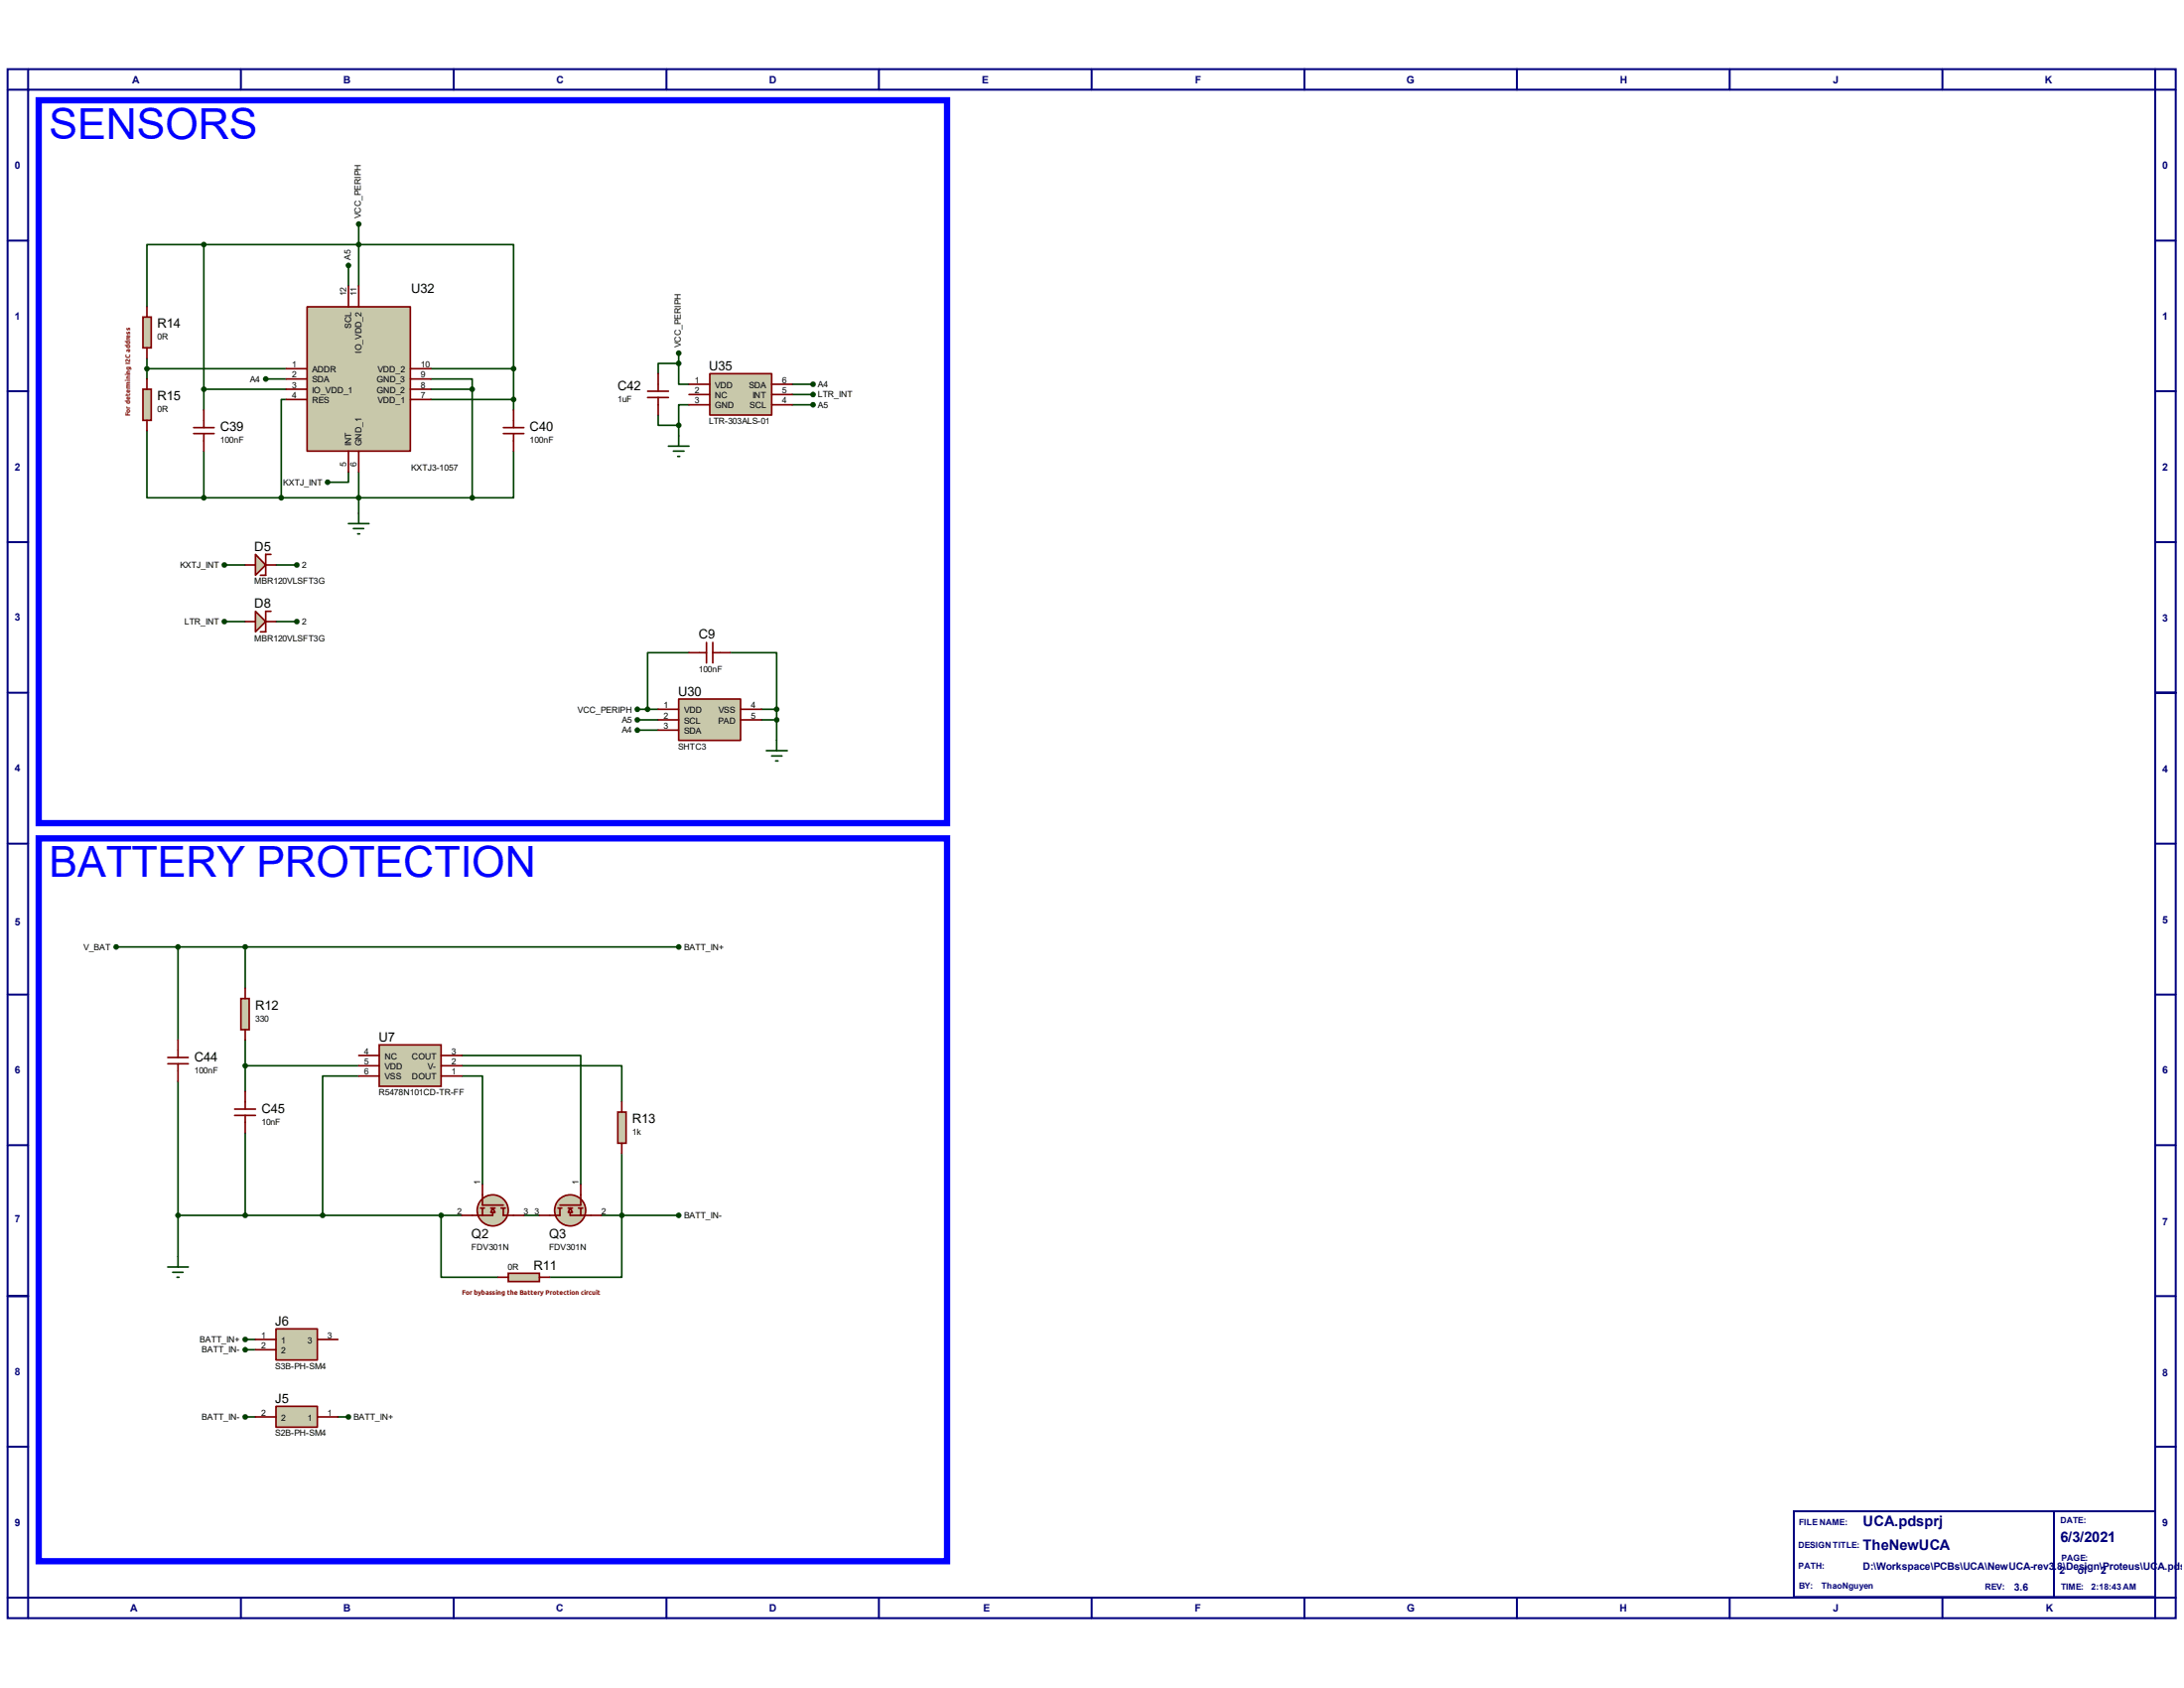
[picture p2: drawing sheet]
<svg xmlns="http://www.w3.org/2000/svg" width="279mm" height="216mm" viewBox="0 0 279 216" stroke-linecap="round" stroke-linejoin="round" font-family="sans-serif">
<path d="M1 8.8h277.3v198.2h-277.3zM3.6 11.5h272.1v192.8h-272.1z" fill="none" stroke="#000080" stroke-width=".25"/>
<path d="M229.5 193.3h46.2v11h-46.2z" fill="#fff" stroke="#000080" stroke-width=".25"/>
<g fill="none" stroke="#000080" stroke-width=".25">
<path d="M3.6 8.8v2.7h-2.6M30.8 8.8v2.7M58 8.8v2.7M85.3 8.8v2.7M112.4 8.8v2.7M139.7 8.8v2.7M166.9 8.8v2.7M194.1 8.8v2.7M221.3 8.8v2.7M248.5 8.8v2.7M275.7 8.8v2.7h2.6M1 30.8h2.6"/>
<path d="M275.7 30.8h2.6M1 50h2.6M275.7 50h2.6M1 69.3h2.6M275.7 69.3h2.6M1 88.6h2.6M275.7 88.6h2.6M1 107.9h2.6M275.7 107.9h2.6M1 127.2h2.6M275.7 127.2h2.6M1 146.5h2.6"/>
<path d="M275.7 146.5h2.6M1 165.8h2.6M275.7 165.8h2.6M1 185h2.6M262.8 193.3v11M275.7 185h2.6M1 204.3h2.6v2.7M30.8 204.3v2.7M58 204.3v2.7M85.3 204.3v2.7M112.4 204.3v2.7M139.7 204.3v2.7"/>
<path d="M166.9 204.3v2.7M194.1 204.3v2.7M221.3 204.3v2.7M248.5 204.3v2.7M278.3 204.3h-2.6v2.7"/>
</g>
<g fill="none" stroke="#004000" stroke-width=".21">
<path d="M26.1 31.3h-7.3v7.9M26.1 31.3h39.6v15.9M26.1 31.3v21.2M44.6 34v2.6M45.9 28.7v7.9M18.8 55.1v8.6h7.3M18.8 47.2h17.8M18.8 45.8v2.7M26.1 49.8h10.5M26.1 57.7v6M34 48.5h2.6M36.6 51.1h-.6v12.6"/>
<path d="M55.1 48.5h5.3v1.3M55.1 51.1h10.6M55.1 49.8h5.3M55.1 47.2h10.6M60.4 49.8v13.9M65.7 57.7v6h-5.3M65.7 47.2v5.3M84.2 53.1v1.3h2.6M86.8 46.5v2.6h1.3M86.8 46.5h-2.6v1.3M86.8 45.2v1.3M86.8 54.4v1.4"/>
<path d="M88.1 51.8h-1.3v2.6M101.3 49.1h2.7M101.3 50.5h2.7M101.3 51.8h2.7M26.1 63.7h34.3M28.7 72.3h2.7M28.7 79.5h2.7M35.3 72.3h2.7M35.3 79.5h2.7M44.6 60.4v1.3h-2.7M45.9 60.4v5.3M81.5 92.1h2.7"/>
<path d="M81.5 93.4h2.7M81.5 90.7h2.7M88.1 83.5h-5.3v7.2M93.4 83.5h6v7.2M97.4 92.1h2M97.4 90.7h2M99.4 90.7v4M14.9 121.1h71.9M22.8 121.1v11.9M22.8 138.3v22.4M31.4 121.1v5.3M31.4 133v6.6"/>
<path d="M31.4 136.3h14.5M45.9 137.6h-4.6v17.8M59.1 137.6h2.6v13.9M59.1 135h15.2v16.5M59.1 136.3h20.4v4.6M22.8 155.4h36.3M31.4 144.9v10.5M56.4 155.4v8h7.3M67 155.4h2M76.9 155.4h9.9M79.5 147.5v15.9h-9.2M31.4 171.3h1.3"/>
<path d="M31.4 172.6h1.3M31.4 181.2h1.3M43.2 181.2h1.4"/>
</g>
<path d="M39.3 39.2h13.2v18.5h-13.2z" fill="#c8c8aa" stroke="#800000" stroke-width=".21"/>
<g fill="none" stroke="#800000" stroke-width=".21">
<path d="M44.6 36.6v2.6M45.9 36.6v2.6M24.8 55.5h2.6M24.8 54.7h2.6M26.1 52.5v2.2M26.1 55.5v2.2M36.6 47.2h2.7M36.6 48.5h2.7M36.6 49.8h2.7M36.6 51.1h2.7M44.6 57.7v2.7M45.9 57.7v2.7"/>
<path d="M52.5 47.2h2.6M52.5 48.5h2.6M52.5 49.8h2.6M52.5 51.1h2.6M64.4 55.5h2.6M64.4 54.7h2.6M65.7 52.5v2.2M65.7 55.5v2.2"/>
</g>
<path d="M44.6 67h2.6M45.2 67.6h1.3M45.8 68.3h.2M45.9 65.7v1.3" fill="none" stroke="#004000" stroke-width=".21"/>
<g fill="#004000" stroke="#004000" stroke-width=".21">
<circle cx="45.9" cy="63.7" r=".25"/>
<circle cx="65.7" cy="51.1" r=".25"/>
<circle cx="60.4" cy="63.7" r=".25"/>
<circle cx="60.4" cy="49.8" r=".25"/>
<circle cx="26.1" cy="49.8" r=".25"/>
<circle cx="44.6" cy="34" r=".25"/>
<circle cx="34" cy="48.5" r=".25"/>
<circle cx="36" cy="63.7" r=".25"/>
<circle cx="41.9" cy="61.7" r=".25"/>
</g>
<path d="M90.8 47.8h7.9v5.3h-7.9z" fill="#c8c8aa" stroke="#800000" stroke-width=".21"/>
<path d="M82.8 50.8h2.7M82.8 50h2.7M84.2 47.8v2.2M84.2 50.8v2.3M88.1 49.1h2.7M88.1 50.5h2.7M88.1 51.8h2.7M98.7 49.1h2.6M98.7 50.5h2.6M98.7 51.8h2.6" fill="none" stroke="#800000" stroke-width=".21"/>
<g fill="#004000" stroke="#004000" stroke-width=".21">
<circle cx="104" cy="49.1" r=".25"/>
<circle cx="104" cy="50.5" r=".25"/>
<circle cx="104" cy="51.8" r=".25"/>
<circle cx="86.8" cy="45.2" r=".25"/>
<circle cx="86.8" cy="46.5" r=".25"/>
<circle cx="86.8" cy="54.4" r=".25"/>
</g>
<path d="M85.5 57.1h2.6M86.1 57.7h1.4M86.7 58.4h.3M86.8 55.8v1.3" fill="none" stroke="#004000" stroke-width=".21"/>
<path d="M5 12.8h116.2v92.5h-116.2z" fill="none" stroke="#00f" stroke-width=".8"/>
<path d="M32.7 70.9l1.3 1.4-1.3 1.3z" fill="#c8c8aa" stroke="#800000" stroke-width=".21"/>
<path d="M31.4 72.3h1.3M34 72.3h1.3M34.7 70.9h-.7v2.7h-.7" fill="none" stroke="#800000" stroke-width=".21"/>
<path d="M32.7 78.2l1.3 1.3-1.3 1.3z" fill="#c8c8aa" stroke="#800000" stroke-width=".21"/>
<path d="M31.4 79.5h1.3M34 79.5h1.3M34.7 78.2h-.7v2.6h-.7" fill="none" stroke="#800000" stroke-width=".21"/>
<g fill="#004000" stroke="#004000" stroke-width=".21">
<circle cx="28.7" cy="72.3" r=".25"/>
<circle cx="28.7" cy="79.5" r=".25"/>
<circle cx="38" cy="79.5" r=".25"/>
<circle cx="38" cy="72.3" r=".25"/>
</g>
<path d="M5 107.2h116.2v92.5h-116.2z" fill="none" stroke="#00f" stroke-width=".8"/>
<path d="M48.5 133.6h7.9v5.3h-7.9z" fill="#c8c8aa" stroke="#800000" stroke-width=".21"/>
<path d="M45.9 137.6h2.6M45.9 136.3h2.6M45.9 135h2.6M56.4 137.6h2.7M56.4 136.3h2.7M56.4 135h2.7" fill="none" stroke="#800000" stroke-width=".21"/>
<circle cx="63" cy="154.8" r="1.99" fill="#c8c8aa" stroke="#800000" stroke-width=".21"/>
<path d="M61.5 154.5h.5M61.7 152.8v1.3h2.7M61.7 154.5v.9M62.8 154.5h.5M63 154.5v.9h-2.6M64.1 154.5h.5M64.4 154.5v.9h1.3" fill="none" stroke="#800000" stroke-width=".21"/>
<path d="M63 154.5l.3 .6h-.5z" fill="#c8c8aa" stroke="#800000" stroke-width=".21"/>
<path d="M59.1 155.4h1.3M61.7 151.5v1.3M65.7 155.4h1.3" fill="none" stroke="#800000" stroke-width=".21"/>
<circle cx="72.9" cy="154.8" r="1.99" fill="#c8c8aa" stroke="#800000" stroke-width=".21"/>
<path d="M71.4 154.5h.5M71.6 154.5v.9h-1.3M72.7 154.5h.5M72.9 154.5v.9h2.7M74 154.5h.5M74.3 152.8v1.3h-2.7M74.3 154.5v.9" fill="none" stroke="#800000" stroke-width=".21"/>
<path d="M72.9 154.5l.3 .6h-.5z" fill="#c8c8aa" stroke="#800000" stroke-width=".21"/>
<path d="M21.5 136.1h2.6M21.5 135.3h2.6M22.8 133v2.3M22.8 136.1v2.2M31.4 139.6v2.3M30 142.7h2.7M30 141.9h2.7M31.4 142.7v2.2M69 155.4h1.3M74.3 151.5v1.3M75.6 155.4h1.3" fill="none" stroke="#800000" stroke-width=".21"/>
<path d="M65 162.9h4v1h-4z" fill="#c8c8aa" stroke="#800000" stroke-width=".21"/>
<path d="M63.7 163.4h1.3M69 163.4h1.3" fill="none" stroke="#800000" stroke-width=".21"/>
<path d="M30.8 127.7h1.1v4h-1.1z" fill="#c8c8aa" stroke="#800000" stroke-width=".21"/>
<path d="M31.4 126.4v1.3M31.4 131.7v1.3" fill="none" stroke="#800000" stroke-width=".21"/>
<g fill="#004000" stroke="#004000" stroke-width=".21">
<circle cx="86.8" cy="155.4" r=".25"/>
<circle cx="56.4" cy="155.4" r=".25"/>
<circle cx="79.5" cy="155.4" r=".25"/>
<circle cx="41.3" cy="155.4" r=".25"/>
</g>
<path d="M21.5 162.1h2.6M22.1 162.7h1.3M22.6 163.4h.3M22.8 160.7v1.4" fill="none" stroke="#004000" stroke-width=".21"/>
<path d="M79 142.2h1.1v4h-1.1z" fill="#c8c8aa" stroke="#800000" stroke-width=".21"/>
<path d="M79.5 140.9v1.3M79.5 146.2v1.3" fill="none" stroke="#800000" stroke-width=".21"/>
<g fill="#004000" stroke="#004000" stroke-width=".21">
<circle cx="22.8" cy="155.4" r=".25"/>
<circle cx="31.4" cy="155.4" r=".25"/>
<circle cx="31.4" cy="136.3" r=".25"/>
<circle cx="14.9" cy="121.1" r=".25"/>
<circle cx="22.8" cy="121.1" r=".25"/>
<circle cx="86.8" cy="121.1" r=".25"/>
<circle cx="31.4" cy="121.1" r=".25"/>
</g>
<path d="M35.3 170h5.3v3.9h-5.3z" fill="#c8c8aa" stroke="#800000" stroke-width=".21"/>
<path d="M32.7 171.3h2.6M32.7 172.6h2.6M40.6 171.3h2.6" fill="none" stroke="#800000" stroke-width=".21"/>
<path d="M35.3 179.9h5.3v2.6h-5.3z" fill="#c8c8aa" stroke="#800000" stroke-width=".21"/>
<path d="M88.1 83.5h2.3M90.4 82.2v2.6M91.2 82.2v2.6M91.2 83.5h2.2M32.7 181.2h2.6M40.6 181.2h2.6" fill="none" stroke="#800000" stroke-width=".21"/>
<g fill="#004000" stroke="#004000" stroke-width=".21">
<circle cx="44.6" cy="181.2" r=".25"/>
<circle cx="31.4" cy="171.3" r=".25"/>
<circle cx="31.4" cy="172.6" r=".25"/>
<circle cx="31.4" cy="181.2" r=".25"/>
</g>
<path d="M18.3 40.6h1v3.9h-1z" fill="#c8c8aa" stroke="#800000" stroke-width=".21"/>
<path d="M18.8 39.2v1.4M18.8 44.5v1.3" fill="none" stroke="#800000" stroke-width=".21"/>
<path d="M18.3 49.8h1v4h-1z" fill="#c8c8aa" stroke="#800000" stroke-width=".21"/>
<path d="M18.8 48.5v1.3M18.8 53.8v1.3" fill="none" stroke="#800000" stroke-width=".21"/>
<g fill="#004000" stroke="#004000" stroke-width=".21">
<circle cx="26.1" cy="31.3" r=".25"/>
<circle cx="26.1" cy="63.7" r=".25"/>
<circle cx="18.8" cy="47.2" r=".25"/>
<circle cx="45.9" cy="28.7" r=".25"/>
<circle cx="45.9" cy="31.3" r=".25"/>
<circle cx="65.7" cy="47.2" r=".25"/>
</g>
<path d="M86.8 89.4h7.9v5.3h-7.9z" fill="#c8c8aa" stroke="#800000" stroke-width=".21"/>
<path d="M84.2 90.7h2.6M84.2 92.1h2.6M84.2 93.4h2.6M94.7 90.7h2.7M94.7 92.1h2.7" fill="none" stroke="#800000" stroke-width=".21"/>
<path d="M98 96h2.7M98.7 96.7h1.3M99.2 97.3h.3M99.4 94.7v1.3" fill="none" stroke="#004000" stroke-width=".21"/>
<g fill="#004000" stroke="#004000" stroke-width=".21">
<circle cx="99.4" cy="92.1" r=".25"/>
<circle cx="81.5" cy="90.7" r=".25"/>
<circle cx="81.5" cy="92.1" r=".25"/>
<circle cx="81.5" cy="93.4" r=".25"/>
<circle cx="99.4" cy="90.7" r=".25"/>
<circle cx="82.8" cy="90.7" r=".25"/>
</g>
<g font-size="5.5" fill="#00f">
<text x="6.3" y="17.8">SENSORS</text>
<text x="6.3" y="112.2">BATTERY PROTECTION</text>
</g>
<g font-size="1.9" fill="#000080">
<text x="238.3" y="195.2">UCA.pdsprj</text>
<text x="263.6" y="197.3">6/3/2021</text>
<text x="238.3" y="198.2">TheNewUCA</text>
</g>
<g font-size="1.7">
<text x="20.1" y="41.9">R14</text>
<text x="52.6" y="37.5">U32</text>
<text x="90.7" y="47.4">U35</text>
<text x="20.1" y="51.2">R15</text>
<text x="79" y="49.9">C42</text>
<text x="28.2" y="55.1">C39</text>
<text x="67.8" y="55.1">C40</text>
<text x="32.6" y="70.5">D5</text>
<text x="32.6" y="77.8">D8</text>
<text x="89.4" y="81.7">C9</text>
<text x="86.7" y="89">U30</text>
<text x="32.6" y="129.1">R12</text>
<text x="24.8" y="135.7">C44</text>
<text x="48.4" y="133.2">U7</text>
<text x="33.4" y="142.3">C45</text>
<text x="80.9" y="143.6">R13</text>
<text x="60.3" y="158.4">Q2</text>
<text x="70.2" y="158.4">Q3</text>
<text x="68.2" y="162.4">R11</text>
<text x="35.2" y="169.5">J6</text>
<text x="35.2" y="179.5">J5</text>
</g>
<g font-size="1.3" fill="#000080">
<text x="16.9" y="10.7">A</text>
<text x="43.9" y="10.7">B</text>
<text x="71.2" y="10.7">C</text>
<text x="98.4" y="10.7">D</text>
<text x="125.6" y="10.7">E</text>
<text x="152.9" y="10.7">F</text>
<text x="180" y="10.7">G</text>
<text x="207.2" y="10.7">H</text>
<text x="234.5" y="10.7">J</text>
<text x="261.6" y="10.7">K</text>
<text x="1.9" y="21.6">0</text>
<text x="276.6" y="21.6">0</text>
<text x="1.9" y="40.9">1</text>
<text x="276.6" y="40.9">1</text>
<text x="1.9" y="60.2">2</text>
<text x="276.6" y="60.2">2</text>
<text x="1.9" y="79.4">3</text>
<text x="276.6" y="79.5">3</text>
<text x="1.9" y="98.6">4</text>
<text x="276.6" y="98.8">4</text>
<text x="1.9" y="118.3">5</text>
<text x="276.6" y="118.1">5</text>
<text x="1.9" y="137.3">6</text>
<text x="276.6" y="137.3">6</text>
<text x="1.9" y="156.4">7</text>
<text x="276.6" y="156.8">7</text>
<text x="1.9" y="175.9">8</text>
<text x="276.6" y="176">8</text>
<text x="1.9" y="195.2">9</text>
<text x="276.6" y="195.2">9</text>
<text x="238.3" y="200.8">D:\Workspace\PCBs\UCA\NewUCA-rev3.8\Design\Proteus\UCA.pdsp</text>
<text x="257.6" y="203.5">3.6</text>
<text x="263.4" y="201.3">2</text>
<text x="265.8" y="201.3">of</text>
<text x="268.7" y="201.3">2</text>
<text x="16.6" y="206.2">A</text>
<text x="43.9" y="206.2">B</text>
<text x="71.2" y="206.2">C</text>
<text x="98.4" y="206.2">D</text>
<text x="125.8" y="206.2">E</text>
<text x="152.9" y="206.2">F</text>
<text x="180" y="206.2">G</text>
<text x="207.2" y="206.2">H</text>
<text x="234.5" y="206.2">J</text>
<text x="261.7" y="206.2">K</text>
</g>
<g font-size="1.1">
<text x="46.2" y="28" transform="rotate(-90 46.2 28)">VCC_PERIPH</text>
<text x="44.9" y="33.3" transform="rotate(-90 44.9 33.3)">A5</text>
<text x="44.3" y="37.9" transform="rotate(-90 44.3 37.9)">12</text>
<text x="45" y="42" transform="rotate(-90 45 42)">SCL</text>
<text x="45.6" y="37.9" transform="rotate(-90 45.6 37.9)">11</text>
<text x="20.1" y="43.5">0R</text>
<text x="37.4" y="47">1</text>
<text x="39.9" y="47.6">ADDR</text>
<text x="46.3" y="45.2" transform="rotate(-90 46.3 45.2)">IO_VDD_2</text>
<text x="48.3" y="47.6">VDD_2</text>
<text x="53.8" y="47">10</text>
<text x="87.1" y="44.5" transform="rotate(-90 87.1 44.5)">VCC_PERIPH</text>
<text x="20.1" y="52.7">0R</text>
<text x="32" y="48.9">A4</text>
<text x="37.4" y="48.3">2</text>
<text x="37.4" y="49.6">3</text>
<text x="37.4" y="50.9">4</text>
<text x="39.9" y="48.9">SDA</text>
<text x="39.9" y="50.2">IO_VDD_1</text>
<text x="39.9" y="51.6">RES</text>
<text x="48.2" y="50.2">GND_2</text>
<text x="48.2" y="48.9">GND_3</text>
<text x="48.3" y="51.6">VDD_1</text>
<text x="53.8" y="50.9">7</text>
<text x="53.8" y="49.6">8</text>
<text x="53.8" y="48.3">9</text>
<text x="79" y="51.4">1uF</text>
<text x="88.9" y="49">1</text>
<text x="88.9" y="50.3">2</text>
<text x="88.9" y="51.6">3</text>
<text x="91.4" y="49.6">VDD</text>
<text x="91.4" y="50.9">NC</text>
<text x="91.4" y="52.2">GND</text>
<text x="95.8" y="49.6">SDA</text>
<text x="95.9" y="52.2">SCL</text>
<text x="96.3" y="50.9">INT</text>
<text x="100" y="51.6">4</text>
<text x="100" y="50.3">5</text>
<text x="100" y="49">6</text>
<text x="104.6" y="49.5">A4</text>
<text x="104.6" y="50.8">LTR_INT</text>
<text x="104.6" y="52.2">A5</text>
<text x="28.2" y="56.7">100nF</text>
<text x="44.3" y="59.6" transform="rotate(-90 44.3 59.6)">5</text>
<text x="45" y="57.1" transform="rotate(-90 45 57.1)">INT</text>
<text x="45.6" y="59.6" transform="rotate(-90 45.6 59.6)">6</text>
<text x="46.3" y="57.1" transform="rotate(-90 46.3 57.1)">GND_1</text>
<text x="67.8" y="56.7">100nF</text>
<text x="90.7" y="54.3">LTR-303ALS-01</text>
<text x="36.2" y="62.1">KXTJ_INT</text>
<text x="52.6" y="60.2">KXTJ3-1057</text>
<text x="23" y="72.6">KXTJ_INT</text>
<text x="32.6" y="74.7">MBR120VLSFT3G</text>
<text x="38.6" y="72.6">2</text>
<text x="23.6" y="79.9">LTR_INT</text>
<text x="32.6" y="82">MBR120VLSFT3G</text>
<text x="38.6" y="79.9">2</text>
<text x="89.4" y="85.9">100nF</text>
<text x="73.9" y="91.1">VCC_PERIPH</text>
<text x="79.5" y="92.5">A5</text>
<text x="79.5" y="93.8">A4</text>
<text x="84.9" y="90.6">1</text>
<text x="84.9" y="91.9">2</text>
<text x="84.9" y="93.2">3</text>
<text x="86.7" y="95.8">SHTC3</text>
<text x="87.5" y="91.2">VDD</text>
<text x="87.5" y="92.5">SCL</text>
<text x="87.5" y="93.9">SDA</text>
<text x="91.9" y="92.5">PAD</text>
<text x="91.9" y="91.2">VSS</text>
<text x="96.1" y="90.6">4</text>
<text x="96.1" y="91.9">5</text>
<text x="10.7" y="121.5">V_BAT</text>
<text x="87.5" y="121.5">BATT_IN+</text>
<text x="32.6" y="130.6">330</text>
<text x="24.8" y="137.2">100nF</text>
<text x="46.6" y="134.8">4</text>
<text x="46.6" y="136.1">5</text>
<text x="46.6" y="137.5">6</text>
<text x="49.2" y="135.5">NC</text>
<text x="49.2" y="136.8">VDD</text>
<text x="52.7" y="135.5">COUT</text>
<text x="54.7" y="136.8">V-</text>
<text x="57.8" y="137.5">1</text>
<text x="57.8" y="136.1">2</text>
<text x="57.8" y="134.8">3</text>
<text x="33.4" y="143.8">10nF</text>
<text x="48.4" y="140.1">R5478N101CD-TR-FF</text>
<text x="49.2" y="138.1">VSS</text>
<text x="52.7" y="138.1">DOUT</text>
<text x="80.9" y="145.2">1k</text>
<text x="58.5" y="155.3">2</text>
<text x="61.5" y="151.5" transform="rotate(-90 61.5 151.5)">1</text>
<text x="67" y="155.3">3</text>
<text x="68.4" y="155.3">3</text>
<text x="74" y="151.5" transform="rotate(-90 74 151.5)">1</text>
<text x="76.9" y="155.3">2</text>
<text x="87.5" y="155.8">BATT_IN-</text>
<text x="60.3" y="159.9">FDV301N</text>
<text x="70.2" y="159.9">FDV301N</text>
<text x="64.9" y="162.4">0R</text>
<text x="25.6" y="171.7">BATT_IN+</text>
<text x="25.8" y="173">BATT_IN-</text>
<text x="33.4" y="171.2">1</text>
<text x="33.4" y="172.5">2</text>
<text x="36" y="171.8">1</text>
<text x="36" y="173.1">2</text>
<text x="39.3" y="171.8">3</text>
<text x="41.9" y="171.2">3</text>
<text x="35.2" y="175.1">S3B-PH-SM4</text>
<text x="25.8" y="181.6">BATT_IN-</text>
<text x="33.4" y="181.1">2</text>
<text x="35.2" y="183.7">S2B-PH-SM4</text>
<text x="36" y="181.7">2</text>
<text x="39.3" y="181.7">1</text>
<text x="41.9" y="181.1">1</text>
<text x="45.2" y="181.6">BATT_IN+</text>
</g>
<g font-size="1.1" fill="#000080">
<text x="230" y="198">DESIGN TITLE:</text>
<text x="230.1" y="195.1">FILE NAME:</text>
<text x="263.6" y="194.8">DATE:</text>
<text x="230.1" y="200.7">PATH:</text>
<text x="230.1" y="203.2">BY:</text>
<text x="233" y="203.2">ThaoNguyen</text>
<text x="253.9" y="203.4">REV:</text>
<text x="263.7" y="203.4">TIME:</text>
<text x="263.7" y="199.7">PAGE:</text>
<text x="267.5" y="203.4">2:18:43 AM</text>
</g>
<g font-size=".8" fill="#800000">
<text x="16.6" y="53.3" transform="rotate(-90 16.6 53.3)">For determining I2C address</text>
<text x="59.1" y="165.6">For bybassing the Battery Protection circuit</text>
</g>
</svg>
